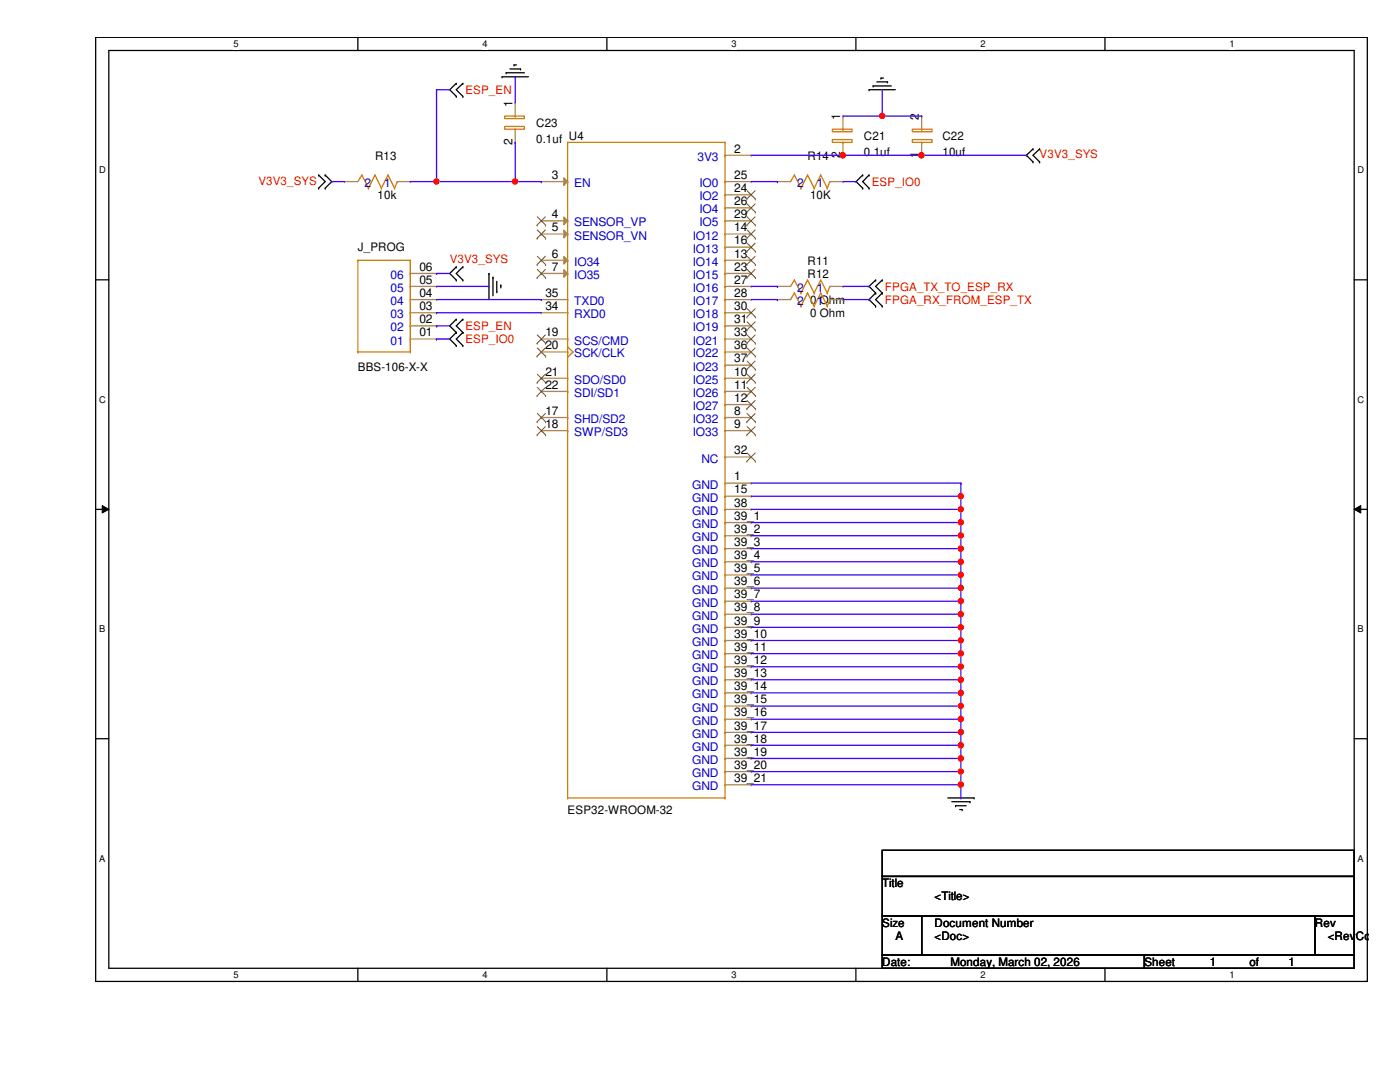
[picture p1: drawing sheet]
<svg xmlns="http://www.w3.org/2000/svg" width="279mm" height="216mm" viewBox="0 0 279 216" stroke-linecap="round" stroke-linejoin="round" font-family="sans-serif">
<path d="M19.1 7.5h253.8v188.3h-253.8zM21.7 10.1h248.6v183.1h-248.6z" fill="none" stroke="#000" stroke-width=".25"/>
<g fill="#fff">
<path d="M46.6 7.7h1v2.1h-1z"/>
<path d="M46.6 193.5h1v2.1h-1z"/>
</g>
<path d="M71.4 7.5v2.6M71.4 193.2v2.6" fill="none" stroke="#000" stroke-width=".25"/>
<g fill="#fff">
<path d="M96.3 7.7h1v2.1h-1z"/>
<path d="M96.3 193.5h1v2.1h-1z"/>
</g>
<path d="M121.1 7.5v2.6M121.1 193.2v2.6" fill="none" stroke="#000" stroke-width=".25"/>
<g fill="#fff">
<path d="M146 7.7h1v2.1h-1z"/>
<path d="M146 193.5h1v2.1h-1z"/>
</g>
<path d="M170.8 7.5v2.6M170.8 193.2v2.6" fill="none" stroke="#000" stroke-width=".25"/>
<g fill="#fff">
<path d="M195.7 7.7h1v2.1h-1z"/>
<path d="M195.7 193.5h1v2.1h-1z"/>
</g>
<path d="M220.5 7.5v2.6M220.5 193.2v2.6" fill="none" stroke="#000" stroke-width=".25"/>
<g fill="#fff">
<path d="M245.4 7.7h1v2.1h-1z"/>
<path d="M245.4 193.5h1v2.1h-1z"/>
<path d="M19.8 32.9h1.3v2.1h-1.3z"/>
<path d="M270.9 32.9h1.3v2.1h-1.3z"/>
<path d="M19.8 78.7h1.3v2.1h-1.3z"/>
<path d="M270.9 78.7h1.3v2.1h-1.3z"/>
</g>
<path d="M19.1 55.8h2.6M270.3 55.8h2.6" fill="none" stroke="#000" stroke-width=".25"/>
<g fill="#fff">
<path d="M19.8 124.5h1.2v2.1h-1.2z"/>
<path d="M270.9 124.5h1.3v2.1h-1.3z"/>
</g>
<path d="M19.1 101.6h2.6M270.3 101.6h2.6" fill="none" stroke="#000" stroke-width=".25"/>
<path d="M20.4 100.9l1.3 .7-1.3 .8zM270.3 101.6l1.3-.7v1.5z" fill="#000"/>
<path d="M20.4 100.9l1.3 .7-1.3 .8zM270.3 101.6l1.3-.7v1.5z" fill="none" stroke="#000" stroke-width=".2"/>
<g fill="#fff">
<path d="M19.8 170.3h1.2v2h-1.2z"/>
<path d="M270.9 170.3h1.3v2h-1.3z"/>
</g>
<g fill="none" stroke="#000" stroke-width=".25">
<path d="M91.1 16.6h.1M91.1 19.2h.1M91.1 16.6l-1.4 1.3 1.4 1.3M92.4 19.2h.1M92.4 16.6h.1M92.4 16.6l-1.3 1.3 1.3 1.3M100.2 15.3h.1M100.2 15.3h5.3M101 14.5h.1M101 14.5h3.6M101.8 13.8h2.1M102.6 13h.1"/>
<path d="M102.6 13h.5M103.9 13.8h.1M173.4 17.9h.1M173.4 17.9h5.3M174.2 17.1h.1M174.2 17.1h3.7M175 16.3h2.1M175.8 15.6h.1M175.8 15.6h.5M177.1 16.3h.1M63.6 34.9h.1M63.6 37.5h.1"/>
<path d="M63.6 34.9l1.3 1.3-1.3 1.3M64.9 37.5h.1M64.9 34.9h.1M64.9 34.9l1.3 1.3-1.3 1.3M172.2 34.9h.1M172.2 37.5h.1M172.2 34.9l-1.3 1.3 1.3 1.3M173.4 37.5h.1M173.4 34.9h.1M173.4 34.9l-1.2 1.3 1.2 1.3M206.2 29.7h.1M206.2 32.3h.1"/>
<path d="M206.2 29.7l-1.3 1.3 1.3 1.3M207.5 32.3h.1M207.5 29.7h.1M207.5 29.7l-1.3 1.3 1.3 1.3M91.1 53.3h.1M91.1 55.9h.1M91.1 53.3l-1.4 1.3 1.4 1.3M92.4 55.9h.1M92.4 53.3h.1M92.4 53.3l-1.3 1.3 1.3 1.3M97.6 54.6h.1M97.6 54.6v5.2"/>
<path d="M98.4 55.3h.1M98.4 55.3v3.7M99.1 58.2h.1M99.1 56.1v2.1M99.9 56.9h.1M99.9 56.9v.5M174.8 55.9h.1M174.8 58.5h.1M174.8 55.9l-1.4 1.2 1.4 1.4M174.8 58.5l-1.4 1.3 1.4 1.3M176.1 58.5h.1M176.1 55.9h.1"/>
<path d="M176.1 55.9l-1.3 1.2 1.3 1.4M176.1 58.5l-1.3 1.3 1.3 1.3M91.1 63.7h.1M91.1 66.3h.1M91.1 69h.1M91.1 63.7l-1.4 1.3 1.4 1.3M91.1 66.3l-1.4 1.3 1.4 1.4M92.4 66.3h.1M92.4 63.7h.1M92.4 69h.1M92.4 63.7l-1.3 1.3 1.3 1.3M92.4 66.3l-1.3 1.3 1.3 1.4"/>
<path d="M174.8 61.1h.1M176.1 61.1h.1M19.1 147.4h2.6M189.1 159.2h5.3M189.9 160h3.7M193.6 160h.1M194.4 159.2h.1M270.3 147.4h2.6M176.1 169.7h94.2v5.2h-94.2zM176.1 174.9h94.2v7.9h-94.2zM190.7 160.8h.1M190.7 160.8h2.1"/>
<path d="M191.5 161.5h.5M192 161.5h.1M176.1 182.8h7.8v7.8h-7.8zM176.1 190.6h52.3v2.6h-52.3zM183.9 182.8h78.5v7.8h-78.5zM228.4 190.6h41.9v2.6h-41.9zM262.4 182.8h7.9v7.8h-7.9z"/>
</g>
<g fill="none" stroke="#cc8006" stroke-width=".25">
<path d="M72.2 34.9h.1M72.2 34.9l1.3 2.6M72.2 34.9l-.8 1.3M73.5 37.5h.1M74.8 34.9h.1M74.8 34.9l-1.3 2.6M74.8 34.9l1.3 2.6M76.1 37.5h.1M77.4 34.9h.1M77.4 34.9l-1.3 2.6M77.4 34.9l1.3 2.6M78.7 37.5h.1"/>
<path d="M79.3 36.2h.1M79.3 36.2l-.6 1.3M113.3 28.4h.1M113.3 36.2h.1M113.3 28.4h31.4M113.3 28.4v130.8M144.7 28.4h.1M144.7 31h.1M144.7 38.9h.1M144.7 36.2h.1M144.7 28.4v130.8M166.1 25.8h4v.5h-4z"/>
<path d="M166.1 27.9h4v.5h-4zM168.2 28.4h.1M168.2 25.8h.1M113.3 44.1h.1M113.3 46.7h.1M113.3 51.9h.1M113.3 54.6h.1M113.3 59.8h.1M144.7 51.9h.1M144.7 46.7h.1M144.7 49.3h.1M144.7 54.6h.1"/>
<path d="M144.7 41.5h.1M144.7 57.1h.1M144.7 59.8h.1M144.7 44.1h.1M158.5 55.9h.1M158.5 55.9l1.4 2.6M158.5 55.9l-.7 1.2M159.9 58.5h.1M161.2 55.9h.1M161.2 55.9l-1.3 2.6M161.2 55.9l1.3 2.6M162.5 58.5h.1"/>
<path d="M163.8 55.9h.1M163.8 55.9l-1.3 2.6M163.8 55.9l1.3 2.6M165.1 58.5h.1M165.6 57.1h.1M165.6 57.1l-.5 1.4M113.3 62.4h.1M113.3 67.6h.1M113.3 69.2h.1M113.3 70.2h.1M113.3 75.5h.1M113.3 78.1h.1"/>
<path d="M113.3 69.2l1 1M114.3 70.2h.1M114.3 70.2l-1 1.1M144.7 75.5h.1M144.7 78.1h.1M144.7 62.4h.1M144.7 65h.1M144.7 67.6h.1M144.7 70.2h.1M144.7 72.9h.1M113.3 83.3h.1M113.3 85.9h.1"/>
<path d="M144.7 96.4h.1M144.7 85.9h.1M144.7 83.3h.1M144.7 80.7h.1M144.7 91.2h.1M144.7 99h.1M144.7 101.6h.1M144.7 104.3h.1M144.7 106.9h.1M144.7 109.5h.1M144.7 112.1h.1M144.7 114.7h.1"/>
<path d="M144.7 117.3h.1M144.7 120h.1M144.7 122.6h.1M144.7 125.2h.1M144.7 127.8h.1M144.7 130.4h.1M144.7 133.1h.1M144.7 135.6h.1M144.7 138.3h.1M113.3 159.2h.1M113.3 159.2h31.4M144.7 159.2h.1"/>
<path d="M144.7 140.9h.1M144.7 143.5h.1M144.7 146.1h.1M144.7 148.7h.1M144.7 151.3h.1M144.7 154h.1M144.7 156.6h.1"/>
</g>
<g fill="none" stroke="#a84" stroke-width=".25">
<path d="M68.8 36.2h.1M68.8 36.2h2.6M79.3 36.2h2.6M81.9 36.2h.1M144.7 31h5.2M149.9 31h.1M168.2 23.2h.1M168.2 31h.1M168.2 23.2v2.6M168.2 28.4v2.6M155.2 57.1h.1M155.2 57.1h2.6"/>
<path d="M165.6 57.1h2.6M168.2 57.1h.1M144.7 96.4h5.2M149.9 96.4h.1"/>
</g>
<path d="M112.5 35.5l.8 .7-.8 .8z" fill="#a84"/>
<path d="M108 36.2h.1M108 36.2h5.3M112.5 35.5l.8 .7-.8 .8z" fill="none" stroke="#a84" stroke-width=".25"/>
<path d="M112.5 43.3l.8 .8-.8 .7z" fill="#a84"/>
<path d="M108 44.1h.1M108 44.1h5.3M112.5 43.3l.8 .8-.8 .7z" fill="none" stroke="#a84" stroke-width=".25"/>
<path d="M107.2 44.9h.1M107.2 43.3l1.7 1.6M108.8 43.3l-1.6 1.6M108.9 44.9h.1" fill="none" stroke="#804000" stroke-width=".2"/>
<path d="M112.5 45.9l.8 .8-.8 .8z" fill="#a84"/>
<path d="M108 46.7h.1M108 46.7h5.3M112.5 45.9l.8 .8-.8 .8z" fill="none" stroke="#a84" stroke-width=".25"/>
<path d="M107.2 47.5h.1M107.2 45.9l1.7 1.6M108.8 45.9l-1.6 1.6M108.9 47.5h.1" fill="none" stroke="#804000" stroke-width=".2"/>
<path d="M112.5 51.2l.8 .7-.8 .8z" fill="#a84"/>
<path d="M108 51.9h.1M108 51.9h5.3M112.5 51.2l.8 .7-.8 .8z" fill="none" stroke="#a84" stroke-width=".25"/>
<path d="M107.2 52.8h.1M107.2 51.1l1.7 1.7M108.8 51.1l-1.6 1.7M108.9 52.8h.1" fill="none" stroke="#804000" stroke-width=".2"/>
<path d="M112.5 53.8l.8 .8-.8 .7z" fill="#a84"/>
<g fill="none" stroke="#a84" stroke-width=".25">
<path d="M102.8 20.5h.1M102.8 28.4h.1M102.8 20.5v2.7M102.8 25.8v2.6M144.7 38.9h5.2M144.7 36.2h5.2M149.9 38.9h.1M149.9 36.2h.1M155.2 36.2h.1M155.2 36.2h2.6M165.6 36.2h2.6M168.2 36.2h.1"/>
<path d="M183.9 31h.1M183.9 23.2h.1M183.9 23.2v2.6M183.9 28.4v2.6M81.9 54.6h5.2M81.9 57.1h5.2M81.9 59.8h5.2M87.1 59.8h.1M87.1 57.1h.1M87.1 54.6h.1M108 54.6h.1M108 59.8h.1"/>
<path d="M108 54.6h5.3M108 59.8h5.3M112.5 53.8l.8 .8-.8 .7zM144.7 54.6h5.2M144.7 51.9h5.2M144.7 46.7h5.2M144.7 49.3h5.2M144.7 41.5h5.2M144.7 57.1h5.2M144.7 59.8h5.2M144.7 44.1h5.2M149.9 51.9h.1"/>
<path d="M149.9 46.7h.1M149.9 49.3h.1M149.9 54.6h.1M149.9 41.5h.1M149.9 57.1h.1M149.9 59.8h.1M149.9 44.1h.1M155.2 59.8h.1M155.2 59.8h2.6M165.6 59.8h2.6M168.2 59.8h.1M81.9 67.6h5.2"/>
<path d="M81.9 62.4h5.2M81.9 65h5.2M87.1 67.6h.1M87.1 65h.1M87.1 62.4h.1M108 67.6h.1M108 70.2h.1M108 75.5h.1M108 78.1h.1M108 62.4h.1M108 75.5h5.3M108 78.1h5.3"/>
<path d="M108 67.6h5.3M108 70.2h5.3M108 62.4h5.3M144.7 75.5h5.2M144.7 78.1h5.2M144.7 67.6h5.2M144.7 70.2h5.2M144.7 62.4h5.2M144.7 65h5.2M144.7 72.9h5.2M149.9 75.5h.1M149.9 78.1h.1"/>
<path d="M149.9 62.4h.1M149.9 65h.1M149.9 67.6h.1M149.9 70.2h.1M149.9 72.9h.1M108 83.3h.1M108 85.9h.1M108 83.3h5.3M108 85.9h5.3M144.7 83.3h5.2M144.7 85.9h5.2M144.7 80.7h5.2"/>
<path d="M144.7 99h5.2M144.7 91.2h5.2M149.9 83.3h.1M149.9 85.9h.1M149.9 80.7h.1M149.9 99h.1M149.9 91.2h.1M144.7 101.6h5.2M144.7 104.3h5.2M144.7 106.9h5.2M144.7 109.5h5.2M144.7 112.1h5.2"/>
<path d="M144.7 114.7h5.2M144.7 117.3h5.2M144.7 120h5.2M149.9 101.6h.1M149.9 104.3h.1M149.9 106.9h.1M149.9 109.5h.1M149.9 112.1h.1M149.9 114.7h.1M149.9 117.3h.1M149.9 120h.1M144.7 122.6h5.2"/>
<path d="M144.7 125.2h5.2M144.7 127.8h5.2M144.7 130.4h5.2M144.7 133.1h5.2M144.7 135.6h5.2M144.7 138.3h5.2M149.9 122.6h.1M149.9 125.2h.1M149.9 127.8h.1M149.9 130.4h.1M149.9 133.1h.1M149.9 135.6h.1"/>
<path d="M149.9 138.3h.1M144.7 140.9h5.2M144.7 143.5h5.2M144.7 146.1h5.2M144.7 148.7h5.2M144.7 151.3h5.2M144.7 154h5.2M144.7 156.6h5.2M149.9 140.9h.1M149.9 143.5h.1M149.9 146.1h.1M149.9 148.7h.1"/>
<path d="M149.9 151.3h.1M149.9 154h.1M149.9 156.6h.1"/>
</g>
<g fill="none" stroke="#804000" stroke-width=".2">
<path d="M149.1 39.7h.1M149.1 38.1l1.6 1.6M150.7 38.1l-1.6 1.6M150.7 39.7h.1M107.2 55.4h.1M107.2 53.8l1.7 1.6M108.8 53.8l-1.6 1.6M108.9 55.4h.1M149.1 52.8h.1M149.1 47.5h.1M149.1 50.2h.1M149.1 55.4h.1"/>
<path d="M149.1 42.3h.1M149.1 44.9h.1M149.1 51.1l1.6 1.7M149.1 45.9l1.6 1.6M149.1 48.5l1.6 1.7M149.1 53.8l1.6 1.6M149.1 40.7l1.6 1.6M149.1 43.3l1.6 1.6M150.7 51.1l-1.6 1.7M150.7 45.9l-1.6 1.6M150.7 48.5l-1.6 1.7M150.7 43.3l-1.6 1.6"/>
<path d="M150.7 53.8l-1.6 1.6M150.7 40.7l-1.6 1.6M150.7 52.8h.1M150.7 47.5h.1M150.7 50.2h.1M150.7 55.4h.1M150.7 42.3h.1M150.7 44.9h.1M107.2 68.5h.1M107.2 71.1h.1M107.2 76.3h.1M107.2 79h.1"/>
<path d="M107.2 66.8l1.7 1.7M107.2 69.4l1.7 1.7M107.2 74.7l1.7 1.6M107.2 77.3l1.7 1.7M108.8 66.8l-1.6 1.7M108.8 69.4l-1.6 1.7M108.8 74.7l-1.6 1.6M108.8 77.3l-1.6 1.7M108.9 68.5h.1M108.9 71.1h.1M108.9 76.3h.1M108.9 79h.1"/>
<path d="M149.1 76.3h.1M149.1 79h.1M149.1 63.2h.1M149.1 65.9h.1M149.1 68.5h.1M149.1 71.1h.1M149.1 73.7h.1M149.1 74.7l1.6 1.6M149.1 77.3l1.6 1.7M149.1 79.9l1.6 1.7M149.1 61.6l1.6 1.6M149.1 64.2l1.6 1.7"/>
<path d="M149.1 66.8l1.6 1.7M149.1 69.4l1.6 1.7M149.1 72.1l1.6 1.6M150.7 74.7l-1.6 1.6M150.7 77.3l-1.6 1.7M150.7 79.9l-1.6 1.7M150.7 61.6l-1.6 1.6M150.7 64.2l-1.6 1.7M150.7 66.8l-1.6 1.7M150.7 69.4l-1.6 1.7M150.7 72.1l-1.6 1.6M150.7 76.3h.1"/>
<path d="M150.7 79h.1M150.7 63.2h.1M150.7 65.9h.1M150.7 68.5h.1M150.7 71.1h.1M150.7 73.7h.1M107.2 84.2h.1M107.2 86.8h.1M107.2 82.5l1.7 1.7M107.2 85.1l1.7 1.7M108.8 82.5l-1.6 1.7M108.8 85.1l-1.6 1.7"/>
<path d="M108.9 84.2h.1M108.9 86.8h.1M149.1 84.2h.1M149.1 86.8h.1M149.1 81.6h.1M149.1 92h.1M149.1 82.5l1.6 1.7M149.1 85.1l1.6 1.7M149.1 90.4l1.6 1.6M150.7 82.5l-1.6 1.7M150.7 85.1l-1.6 1.7M150.7 90.4l-1.6 1.6"/>
<path d="M150.7 84.2h.1M150.7 86.8h.1M150.7 81.6h.1M150.7 92h.1"/>
</g>
<g fill="none" stroke="#cc8006" stroke-width=".25">
<path d="M100.7 23.2h3.9v.5h-3.9zM100.7 25.2h3.9v.6h-3.9zM102.8 25.8h.1M102.8 23.2h.1M158.5 34.9h.1M158.5 34.9l1.4 2.6M158.5 34.9l-.7 1.3M159.9 37.5h.1M161.2 34.9h.1M161.2 34.9l-1.3 2.6M161.2 34.9l1.3 2.6M162.5 37.5h.1"/>
<path d="M163.8 34.9h.1M163.8 34.9l-1.3 2.6M163.8 34.9l1.3 2.6M165.1 37.5h.1M165.6 36.2h.1M165.6 36.2l-.5 1.3M182.1 27.9h3.9v.5h-3.9zM182.1 25.8h3.9v.5h-3.9zM183.9 25.8h.1M183.9 28.4h.1M71.4 51.9h.1M71.4 51.9v18.3"/>
<path d="M71.4 51.9h10.5M81.9 51.9h.1M81.9 59.8h.1M81.9 57.1h.1M81.9 54.6h.1M81.9 51.9v18.3M158.5 58.5h.1M158.5 58.5l1.4 2.6M158.5 58.5l-.7 1.3M161.2 58.5h.1M161.2 58.5l-1.3 2.6M161.2 58.5l1.3 2.6"/>
<path d="M163.8 58.5h.1M163.8 58.5l-1.3 2.6M163.8 58.5l1.3 2.6M165.6 59.8h.1M165.6 59.8l-.5 1.3M71.4 70.2h.1M71.4 70.2h10.5M81.9 70.2h.1M81.9 67.6h.1M81.9 65h.1M81.9 62.4h.1M159.9 61.1h.1"/>
<path d="M162.5 61.1h.1M165.1 61.1h.1"/>
</g>
<path d="M149.9 96.4h41.9M149.9 99h41.9M191.8 96.4h.1M191.8 99h.1" fill="none" stroke="#4200ff" stroke-width=".25"/>
<circle cx="191.7" cy="99" r=".5" fill="#f00"/>
<circle cx="191.7" cy="99" r=".5" fill="none" stroke="#f00" stroke-width=".25"/>
<path d="M149.9 101.6h41.9M149.9 104.3h41.9M149.9 106.9h41.9M191.8 101.6h.1M191.8 104.3h.1M191.8 106.9h.1" fill="none" stroke="#4200ff" stroke-width=".25"/>
<circle cx="191.7" cy="106.8" r=".5" fill="#f00"/>
<circle cx="191.7" cy="106.8" r=".5" fill="none" stroke="#f00" stroke-width=".25"/>
<path d="M149.9 109.5h41.9M191.8 109.5h.1" fill="none" stroke="#4200ff" stroke-width=".25"/>
<circle cx="191.7" cy="109.5" r=".5" fill="#f00"/>
<circle cx="191.7" cy="109.5" r=".5" fill="none" stroke="#f00" stroke-width=".25"/>
<path d="M149.9 112.1h41.9M191.8 112.1h.1" fill="none" stroke="#4200ff" stroke-width=".25"/>
<circle cx="191.7" cy="112.1" r=".5" fill="#f00"/>
<circle cx="191.7" cy="112.1" r=".5" fill="none" stroke="#f00" stroke-width=".25"/>
<path d="M149.9 114.7h41.9M191.8 114.7h.1" fill="none" stroke="#4200ff" stroke-width=".25"/>
<circle cx="191.7" cy="114.7" r=".49" fill="#f00"/>
<circle cx="191.7" cy="114.7" r=".49" fill="none" stroke="#f00" stroke-width=".25"/>
<path d="M149.9 117.3h41.9M191.8 117.3h.1" fill="none" stroke="#4200ff" stroke-width=".25"/>
<circle cx="191.7" cy="117.3" r=".5" fill="#f00"/>
<circle cx="191.7" cy="117.3" r=".5" fill="none" stroke="#f00" stroke-width=".25"/>
<path d="M149.9 120h41.9M191.8 120h.1" fill="none" stroke="#4200ff" stroke-width=".25"/>
<circle cx="191.7" cy="119.9" r=".5" fill="#f00"/>
<circle cx="191.7" cy="119.9" r=".5" fill="none" stroke="#f00" stroke-width=".25"/>
<path d="M149.9 122.6h41.9M191.8 122.6h.1" fill="none" stroke="#4200ff" stroke-width=".25"/>
<circle cx="191.7" cy="122.5" r=".5" fill="#f00"/>
<circle cx="191.7" cy="122.5" r=".5" fill="none" stroke="#f00" stroke-width=".25"/>
<path d="M149.9 125.2h41.9M149.9 127.8h41.9M149.9 130.4h41.9M191.8 125.2h.1M191.8 127.8h.1M191.8 130.4h.1" fill="none" stroke="#4200ff" stroke-width=".25"/>
<circle cx="191.7" cy="130.4" r=".5" fill="#f00"/>
<circle cx="191.7" cy="130.4" r=".5" fill="none" stroke="#f00" stroke-width=".25"/>
<path d="M149.9 133.1h41.9M191.8 133.1h.1" fill="none" stroke="#4200ff" stroke-width=".25"/>
<circle cx="191.7" cy="133" r=".5" fill="#f00"/>
<circle cx="191.7" cy="133" r=".5" fill="none" stroke="#f00" stroke-width=".25"/>
<path d="M149.9 135.6h41.9M191.8 135.6h.1" fill="none" stroke="#4200ff" stroke-width=".25"/>
<circle cx="191.7" cy="135.6" r=".5" fill="#f00"/>
<circle cx="191.7" cy="135.6" r=".5" fill="none" stroke="#f00" stroke-width=".25"/>
<path d="M149.9 138.3h41.9M191.8 138.3h.1" fill="none" stroke="#4200ff" stroke-width=".25"/>
<circle cx="191.7" cy="138.3" r=".5" fill="#f00"/>
<circle cx="191.7" cy="138.3" r=".5" fill="none" stroke="#f00" stroke-width=".25"/>
<path d="M149.9 140.9h41.9M191.8 140.9h.1" fill="none" stroke="#4200ff" stroke-width=".25"/>
<circle cx="191.7" cy="140.9" r=".49" fill="#f00"/>
<circle cx="191.7" cy="140.9" r=".49" fill="none" stroke="#f00" stroke-width=".25"/>
<path d="M149.9 143.5h41.9M191.8 143.5h.1" fill="none" stroke="#4200ff" stroke-width=".25"/>
<circle cx="191.7" cy="143.5" r=".5" fill="#f00"/>
<circle cx="191.7" cy="143.5" r=".5" fill="none" stroke="#f00" stroke-width=".25"/>
<path d="M149.9 146.1h41.9M191.8 146.1h.1" fill="none" stroke="#4200ff" stroke-width=".25"/>
<circle cx="191.7" cy="146.1" r=".5" fill="#f00"/>
<circle cx="191.7" cy="146.1" r=".5" fill="none" stroke="#f00" stroke-width=".25"/>
<path d="M149.9 148.7h41.9M149.9 151.3h41.9M149.9 154h41.9M191.8 148.7h.1M191.8 151.3h.1M191.8 154h.1" fill="none" stroke="#4200ff" stroke-width=".25"/>
<circle cx="191.7" cy="153.9" r=".49" fill="#f00"/>
<circle cx="191.7" cy="153.9" r=".49" fill="none" stroke="#f00" stroke-width=".25"/>
<path d="M149.9 156.6h41.9M191.8 156.6h.1" fill="none" stroke="#4200ff" stroke-width=".25"/>
<circle cx="191.7" cy="156.5" r=".5" fill="#f00"/>
<circle cx="191.7" cy="156.5" r=".5" fill="none" stroke="#f00" stroke-width=".25"/>
<path d="M191.8 99h.1M191.8 96.4v10.5M191.8 101.6h.1M191.8 106.9h.1M191.8 104.3h.1" fill="none" stroke="#4200ff" stroke-width=".25"/>
<circle cx="191.7" cy="101.6" r=".49" fill="#f00"/>
<circle cx="191.7" cy="101.6" r=".49" fill="none" stroke="#f00" stroke-width=".25"/>
<circle cx="191.7" cy="104.2" r=".5" fill="#f00"/>
<circle cx="191.7" cy="104.2" r=".5" fill="none" stroke="#f00" stroke-width=".25"/>
<path d="M191.8 109.5h.1M191.8 112.1h.1M191.8 114.7h.1M191.8 117.3h.1M191.8 120h.1M191.8 106.9v15.7M191.8 122.6h.1M191.8 159.2h.1M191.8 156.6h.1M191.8 154h.1M191.8 151.3h.1M191.8 148.7v10.5" fill="none" stroke="#4200ff" stroke-width=".25"/>
<circle cx="191.7" cy="148.7" r=".5" fill="#f00"/>
<circle cx="191.7" cy="148.7" r=".5" fill="none" stroke="#f00" stroke-width=".25"/>
<circle cx="191.7" cy="151.3" r=".5" fill="#f00"/>
<circle cx="191.7" cy="151.3" r=".5" fill="none" stroke="#f00" stroke-width=".25"/>
<path d="M191.8 138.3h.1M191.8 135.6h.1M191.8 133.1h.1M191.8 130.4h.1M191.8 127.8h.1M191.8 125.2v23.5M191.8 148.7h.1M191.8 146.1h.1M191.8 143.5h.1M191.8 140.9h.1" fill="none" stroke="#4200ff" stroke-width=".25"/>
<circle cx="191.7" cy="125.2" r=".5" fill="#f00"/>
<circle cx="191.7" cy="125.2" r=".5" fill="none" stroke="#f00" stroke-width=".25"/>
<circle cx="191.7" cy="127.8" r=".49" fill="#f00"/>
<circle cx="191.7" cy="127.8" r=".49" fill="none" stroke="#f00" stroke-width=".25"/>
<path d="M168.2 31h.1M168.2 31h15.7M191.8 125.2h.1M191.8 122.6v2.6" fill="none" stroke="#4200ff" stroke-width=".25"/>
<circle cx="183.9" cy="31" r=".51" fill="#f00"/>
<circle cx="183.9" cy="31" r=".51" fill="none" stroke="#f00" stroke-width=".25"/>
<circle cx="168.2" cy="31" r=".51" fill="#f00"/>
<circle cx="168.2" cy="31" r=".51" fill="none" stroke="#f00" stroke-width=".25"/>
<path d="M176.1 17.9v5.3M168.2 23.2h15.7M176.1 23.2h.1M183.9 23.2h.1M183.9 31h21M204.9 31h.1" fill="none" stroke="#4200ff" stroke-width=".25"/>
<circle cx="176.1" cy="23.1" r=".5" fill="#f00"/>
<circle cx="176.1" cy="23.1" r=".5" fill="none" stroke="#f00" stroke-width=".25"/>
<path d="M81.9 36.2h5.2M87.1 36.2h.1M149.9 57.1h5.3M149.9 59.8h5.3M155.2 57.1h.1M155.2 59.8h.1M168.2 57.1h5.2M168.2 59.8h5.2M173.4 57.1h.1M173.4 59.8h.1" fill="none" stroke="#4200ff" stroke-width=".25"/>
<circle cx="87.1" cy="36.2" r=".49" fill="#f00"/>
<circle cx="87.1" cy="36.2" r=".49" fill="none" stroke="#f00" stroke-width=".25"/>
<g fill="none" stroke="#4200ff" stroke-width=".25">
<path d="M87.1 17.9h.1M87.1 17.9h2.6M87.1 17.9v18.3M102.8 15.3h.1M102.8 15.3v5.2M66.2 36.2h.1M66.2 36.2h2.6M87.1 36.2h.1M87.1 36.2h20.9M102.8 28.4h.1M102.8 36.2h.1M102.8 28.4v7.8"/>
<path d="M108 36.2h.1M149.9 36.2h5.3M149.9 31h18.3M155.2 36.2h.1M168.2 31h.1M168.2 36.2h2.7M170.9 36.2h.1M87.1 54.6h.1M87.1 54.6h2.6M87.1 59.8h20.9M87.1 57.1h10.5M97.6 57.1h.1"/>
<path d="M108 59.8h.1M87.1 65h.1M87.1 67.6h.1M87.1 62.4h.1M87.1 65h2.6M87.1 67.6h2.6M87.1 62.4h20.9"/>
</g>
<circle cx="102.8" cy="36.2" r=".5" fill="#f00"/>
<circle cx="102.8" cy="36.2" r=".5" fill="none" stroke="#f00" stroke-width=".25"/>
<circle cx="191.7" cy="99" r=".5" fill="#f00"/>
<circle cx="191.7" cy="99" r=".5" fill="none" stroke="#f00" stroke-width=".25"/>
<circle cx="191.7" cy="106.8" r=".5" fill="#f00"/>
<circle cx="191.7" cy="106.8" r=".5" fill="none" stroke="#f00" stroke-width=".25"/>
<circle cx="191.7" cy="109.5" r=".5" fill="#f00"/>
<circle cx="191.7" cy="109.5" r=".5" fill="none" stroke="#f00" stroke-width=".25"/>
<circle cx="191.7" cy="112.1" r=".5" fill="#f00"/>
<circle cx="191.7" cy="112.1" r=".5" fill="none" stroke="#f00" stroke-width=".25"/>
<circle cx="191.7" cy="114.7" r=".49" fill="#f00"/>
<circle cx="191.7" cy="114.7" r=".49" fill="none" stroke="#f00" stroke-width=".25"/>
<circle cx="191.7" cy="117.3" r=".5" fill="#f00"/>
<circle cx="191.7" cy="117.3" r=".5" fill="none" stroke="#f00" stroke-width=".25"/>
<circle cx="191.7" cy="119.9" r=".5" fill="#f00"/>
<circle cx="191.7" cy="119.9" r=".5" fill="none" stroke="#f00" stroke-width=".25"/>
<circle cx="191.7" cy="122.5" r=".5" fill="#f00"/>
<circle cx="191.7" cy="122.5" r=".5" fill="none" stroke="#f00" stroke-width=".25"/>
<circle cx="191.7" cy="130.4" r=".5" fill="#f00"/>
<circle cx="191.7" cy="130.4" r=".5" fill="none" stroke="#f00" stroke-width=".25"/>
<circle cx="191.7" cy="133" r=".5" fill="#f00"/>
<circle cx="191.7" cy="133" r=".5" fill="none" stroke="#f00" stroke-width=".25"/>
<circle cx="191.7" cy="135.6" r=".5" fill="#f00"/>
<circle cx="191.7" cy="135.6" r=".5" fill="none" stroke="#f00" stroke-width=".25"/>
<circle cx="191.7" cy="138.3" r=".5" fill="#f00"/>
<circle cx="191.7" cy="138.3" r=".5" fill="none" stroke="#f00" stroke-width=".25"/>
<circle cx="191.7" cy="140.9" r=".49" fill="#f00"/>
<circle cx="191.7" cy="140.9" r=".49" fill="none" stroke="#f00" stroke-width=".25"/>
<circle cx="191.7" cy="143.5" r=".5" fill="#f00"/>
<circle cx="191.7" cy="143.5" r=".5" fill="none" stroke="#f00" stroke-width=".25"/>
<circle cx="191.7" cy="146.1" r=".5" fill="#f00"/>
<circle cx="191.7" cy="146.1" r=".5" fill="none" stroke="#f00" stroke-width=".25"/>
<circle cx="191.7" cy="153.9" r=".49" fill="#f00"/>
<circle cx="191.7" cy="153.9" r=".49" fill="none" stroke="#f00" stroke-width=".25"/>
<circle cx="191.7" cy="156.5" r=".5" fill="#f00"/>
<circle cx="191.7" cy="156.5" r=".5" fill="none" stroke="#f00" stroke-width=".25"/>
<circle cx="191.7" cy="101.6" r=".49" fill="#f00"/>
<circle cx="191.7" cy="101.6" r=".49" fill="none" stroke="#f00" stroke-width=".25"/>
<circle cx="191.7" cy="104.2" r=".5" fill="#f00"/>
<circle cx="191.7" cy="104.2" r=".5" fill="none" stroke="#f00" stroke-width=".25"/>
<circle cx="191.7" cy="148.7" r=".5" fill="#f00"/>
<circle cx="191.7" cy="148.7" r=".5" fill="none" stroke="#f00" stroke-width=".25"/>
<circle cx="191.7" cy="151.3" r=".5" fill="#f00"/>
<circle cx="191.7" cy="151.3" r=".5" fill="none" stroke="#f00" stroke-width=".25"/>
<circle cx="191.7" cy="125.2" r=".5" fill="#f00"/>
<circle cx="191.7" cy="125.2" r=".5" fill="none" stroke="#f00" stroke-width=".25"/>
<circle cx="191.7" cy="127.8" r=".49" fill="#f00"/>
<circle cx="191.7" cy="127.8" r=".49" fill="none" stroke="#f00" stroke-width=".25"/>
<circle cx="183.9" cy="31" r=".51" fill="#f00"/>
<circle cx="183.9" cy="31" r=".51" fill="none" stroke="#f00" stroke-width=".25"/>
<circle cx="168.2" cy="31" r=".51" fill="#f00"/>
<circle cx="168.2" cy="31" r=".51" fill="none" stroke="#f00" stroke-width=".25"/>
<circle cx="176.1" cy="23.1" r=".5" fill="#f00"/>
<circle cx="176.1" cy="23.1" r=".5" fill="none" stroke="#f00" stroke-width=".25"/>
<circle cx="87.1" cy="36.2" r=".49" fill="#f00"/>
<circle cx="87.1" cy="36.2" r=".49" fill="none" stroke="#f00" stroke-width=".25"/>
<circle cx="102.8" cy="36.2" r=".5" fill="#f00"/>
<circle cx="102.8" cy="36.2" r=".5" fill="none" stroke="#f00" stroke-width=".25"/>
<g font-size="2.4">
<text x="102.3" y="21.3" transform="rotate(-90 102.3 21.3)">1</text>
<text x="167.7" y="24" transform="rotate(-90 167.7 24)">1</text>
<text x="183.4" y="24" transform="rotate(-90 183.4 24)">2</text>
<text x="102.3" y="29" transform="rotate(-90 102.3 29)">2</text>
<text x="110.2" y="35.7">3</text>
<text x="146.5" y="30.4">2</text>
<text x="146.5" y="35.7">25</text>
<text x="167.7" y="31.6" transform="rotate(-90 167.7 31.6)">2</text>
<text x="183.4" y="31.6" transform="rotate(-90 183.4 31.6)">1</text>
<text x="146.5" y="38.3">24</text>
<text x="146.5" y="40.9">26</text>
<text x="110.2" y="43.5">4</text>
<text x="110.2" y="46.1">5</text>
<text x="146.5" y="46.1">14</text>
<text x="146.5" y="43.5">29</text>
<text x="110.2" y="51.4">6</text>
<text x="146.5" y="51.4">13</text>
<text x="146.5" y="48.8">16</text>
<text x="83.7" y="59.2">04</text>
<text x="83.7" y="56.6">05</text>
<text x="83.7" y="54">06</text>
<text x="108.8" y="59.2">35</text>
<text x="110.2" y="54">7</text>
<text x="146.5" y="54">23</text>
<text x="146.5" y="56.6">27</text>
<text x="146.5" y="59.2">28</text>
<text x="83.7" y="64.5">02</text>
<text x="83.7" y="61.8">03</text>
<text x="108.8" y="61.8">34</text>
<text x="146.5" y="61.8">30</text>
<text x="146.5" y="64.5">31</text>
<text x="83.7" y="67.1">01</text>
<text x="108.8" y="67.1">19</text>
<text x="108.8" y="69.7">20</text>
<text x="146.5" y="67.1">33</text>
<text x="146.5" y="69.7">36</text>
<text x="108.8" y="74.9">21</text>
<text x="108.8" y="77.6">22</text>
<text x="146.5" y="74.9">10</text>
<text x="146.5" y="77.6">11</text>
<text x="146.5" y="72.3">37</text>
<text x="108.8" y="82.8">17</text>
<text x="146.5" y="82.8">8</text>
<text x="146.5" y="80.2">12</text>
<text x="108.8" y="85.4">18</text>
<text x="146.5" y="85.4">9</text>
<text x="146.5" y="95.8">1</text>
<text x="146.5" y="90.6">32</text>
<text x="146.5" y="98.5">15</text>
<text x="146.5" y="101.1">38</text>
<text x="146.5" y="103.7">39_1</text>
<text x="146.5" y="106.3">39_2</text>
<text x="146.5" y="108.9">39_3</text>
<text x="146.5" y="111.5">39_4</text>
<text x="146.5" y="114.2">39_5</text>
<text x="146.5" y="116.8">39_6</text>
<text x="146.5" y="119.4">39_7</text>
<text x="146.5" y="122">39_8</text>
<text x="146.5" y="124.6">39_9</text>
<text x="146.5" y="127.3">39_10</text>
<text x="146.5" y="129.9">39_11</text>
<text x="146.5" y="132.5">39_12</text>
<text x="146.5" y="135.1">39_13</text>
<text x="146.5" y="137.7">39_14</text>
<text x="146.5" y="140.3">39_15</text>
<text x="146.5" y="143">39_16</text>
<text x="146.5" y="145.6">39_17</text>
<text x="146.5" y="148.2">39_18</text>
<text x="146.5" y="150.8">39_19</text>
<text x="146.5" y="153.4">39_20</text>
<text x="146.5" y="156">39_21</text>
</g>
<g font-size="2.4" fill="#00c">
<text x="139.2" y="32.1">3V3</text>
<text x="72.7" y="37.3">2</text>
<text x="76.7" y="37.3">1</text>
<text x="114.6" y="37.3">EN</text>
<text x="139.6" y="40">IO2</text>
<text x="139.6" y="37.3">IO0</text>
<text x="159.1" y="37.3">2</text>
<text x="163" y="37.3">1</text>
<text x="114.6" y="45.2">SENSOR_VP</text>
<text x="114.6" y="47.8">SENSOR_VN</text>
<text x="138.3" y="47.8">IO12</text>
<text x="139.6" y="42.6">IO4</text>
<text x="139.6" y="45.2">IO5</text>
<text x="114.6" y="53">IO34</text>
<text x="138.3" y="53">IO14</text>
<text x="138.3" y="50.4">IO13</text>
<text x="77.9" y="58.3">05</text>
<text x="77.9" y="55.7">06</text>
<text x="114.6" y="55.7">IO35</text>
<text x="138.3" y="55.7">IO15</text>
<text x="138.3" y="58.3">IO16</text>
<text x="159.1" y="58.3">2</text>
<text x="163" y="58.3">1</text>
<text x="77.9" y="63.5">03</text>
<text x="77.9" y="60.9">04</text>
<text x="114.6" y="63.5">RXD0</text>
<text x="114.6" y="60.9">TXD0</text>
<text x="138.3" y="60.9">IO17</text>
<text x="138.3" y="63.5">IO18</text>
<text x="159.1" y="60.9">2</text>
<text x="163" y="60.9">1</text>
<text x="77.9" y="68.7">01</text>
<text x="77.9" y="66.1">02</text>
<text x="114.6" y="68.7">SCS/CMD</text>
<text x="114.6" y="71.3">SCK/CLK</text>
<text x="138.3" y="66.1">IO19</text>
<text x="138.3" y="68.7">IO21</text>
<text x="138.3" y="71.3">IO22</text>
<text x="114.6" y="76.6">SDO/SD0</text>
<text x="138.3" y="76.6">IO25</text>
<text x="138.3" y="74">IO23</text>
<text x="114.6" y="79.2">SDI/SD1</text>
<text x="138.3" y="79.2">IO26</text>
<text x="138.3" y="81.8">IO27</text>
<text x="114.6" y="84.4">SHD/SD2</text>
<text x="114.6" y="87">SWP/SD3</text>
<text x="138.3" y="84.4">IO32</text>
<text x="138.3" y="87">IO33</text>
<text x="140" y="92.3">NC</text>
<text x="138.1" y="97.5">GND</text>
<text x="138.1" y="100.1">GND</text>
<text x="138.1" y="102.7">GND</text>
<text x="138.1" y="105.4">GND</text>
<text x="138.1" y="108">GND</text>
<text x="138.1" y="110.6">GND</text>
<text x="138.1" y="113.2">GND</text>
<text x="138.1" y="115.8">GND</text>
<text x="138.1" y="118.4">GND</text>
<text x="138.1" y="121.1">GND</text>
<text x="138.1" y="123.7">GND</text>
<text x="138.1" y="126.3">GND</text>
<text x="138.1" y="128.9">GND</text>
<text x="138.1" y="131.5">GND</text>
<text x="138.1" y="134.2">GND</text>
<text x="138.1" y="136.7">GND</text>
<text x="138.1" y="139.4">GND</text>
<text x="138.1" y="142">GND</text>
<text x="138.1" y="144.6">GND</text>
<text x="138.1" y="147.2">GND</text>
<text x="138.1" y="149.8">GND</text>
<text x="138.1" y="152.4">GND</text>
<text x="138.1" y="155.1">GND</text>
<text x="138.1" y="157.7">GND</text>
</g>
<g font-size="2.3" fill="#f00">
<text x="92.9" y="18.8">ESP_EN</text>
<text x="207.5" y="31.6">V3V3_SYS</text>
<text x="51.6" y="36.8">V3V3_SYS</text>
<text x="174" y="37.1">ESP_IO0</text>
<text x="89.7" y="52.5">V3V3_SYS</text>
<text x="176.6" y="58">FPGA_TX_TO_ESP_RX</text>
<text x="92.9" y="65.9">ESP_EN</text>
<text x="176.6" y="60.6">FPGA_RX_FROM_ESP_TX</text>
<text x="92.9" y="68.5">ESP_IO0</text>
</g>
<g font-size="2.3">
<text x="107" y="25.3">C23</text>
<text x="107" y="28.4">0.1uf U4</text>
<text x="172.4" y="27.9">C21</text>
<text x="188.1" y="27.9">C22</text>
<text x="74.8" y="31.9">R13</text>
<text x="161.2" y="31.9">R14</text>
<text x="172.4" y="31.1">0.1uf</text>
<text x="188.1" y="31.1">10uf</text>
<text x="75.4" y="39.7">10k</text>
<text x="161.7" y="39.7">10K</text>
<text x="71.4" y="50.2">J_PROG</text>
<text x="161.2" y="52.8">R11</text>
<text x="161.2" y="55.4">R12</text>
<text x="161.7" y="60.6">0 Ohm</text>
<text x="161.7" y="63.2">0 Ohm</text>
<text x="71.4" y="74">BBS-106-X-X</text>
<text x="113.3" y="162.4">ESP32-WROOM-32</text>
<text x="176.1" y="177">Title</text>
<text x="186.5" y="179.7">&lt;Title&gt;</text>
<text x="176.1" y="184.9">Size</text>
<text x="186.5" y="184.9">Document Number</text>
<text x="262.4" y="184.9">Rev</text>
<text x="178.7" y="187.5">A</text>
<text x="186.5" y="187.5">&lt;Doc&gt;</text>
<text x="265" y="187.5">&lt;RevCo</text>
<text x="176.1" y="192.7">Date:</text>
<text x="189.7" y="192.7">Monday, March 02, 2026</text>
<text x="228.4" y="192.7">Sheet</text>
<text x="241.5" y="192.7">1</text>
<text x="249.3" y="192.7">of</text>
<text x="257.2" y="192.7">1</text>
</g>
<g font-size="1.9">
<text x="46.6" y="9.4">5</text>
<text x="96.3" y="9.4">4</text>
<text x="146" y="9.4">3</text>
<text x="195.7" y="9.4">2</text>
<text x="245.4" y="9.4">1</text>
<text x="19.8" y="34.6">D</text>
<text x="270.9" y="34.6">D</text>
<text x="19.8" y="80.3">C</text>
<text x="270.9" y="80.3">C</text>
<text x="19.8" y="126.2">B</text>
<text x="270.9" y="126.2">B</text>
<text x="19.8" y="171.9">A</text>
<text x="270.9" y="171.9">A</text>
<text x="46.6" y="195.2">5</text>
<text x="96.3" y="195.2">4</text>
<text x="146" y="195.2">3</text>
<text x="195.7" y="195.2">2</text>
<text x="245.4" y="195.2">1</text>
</g>
</svg>
